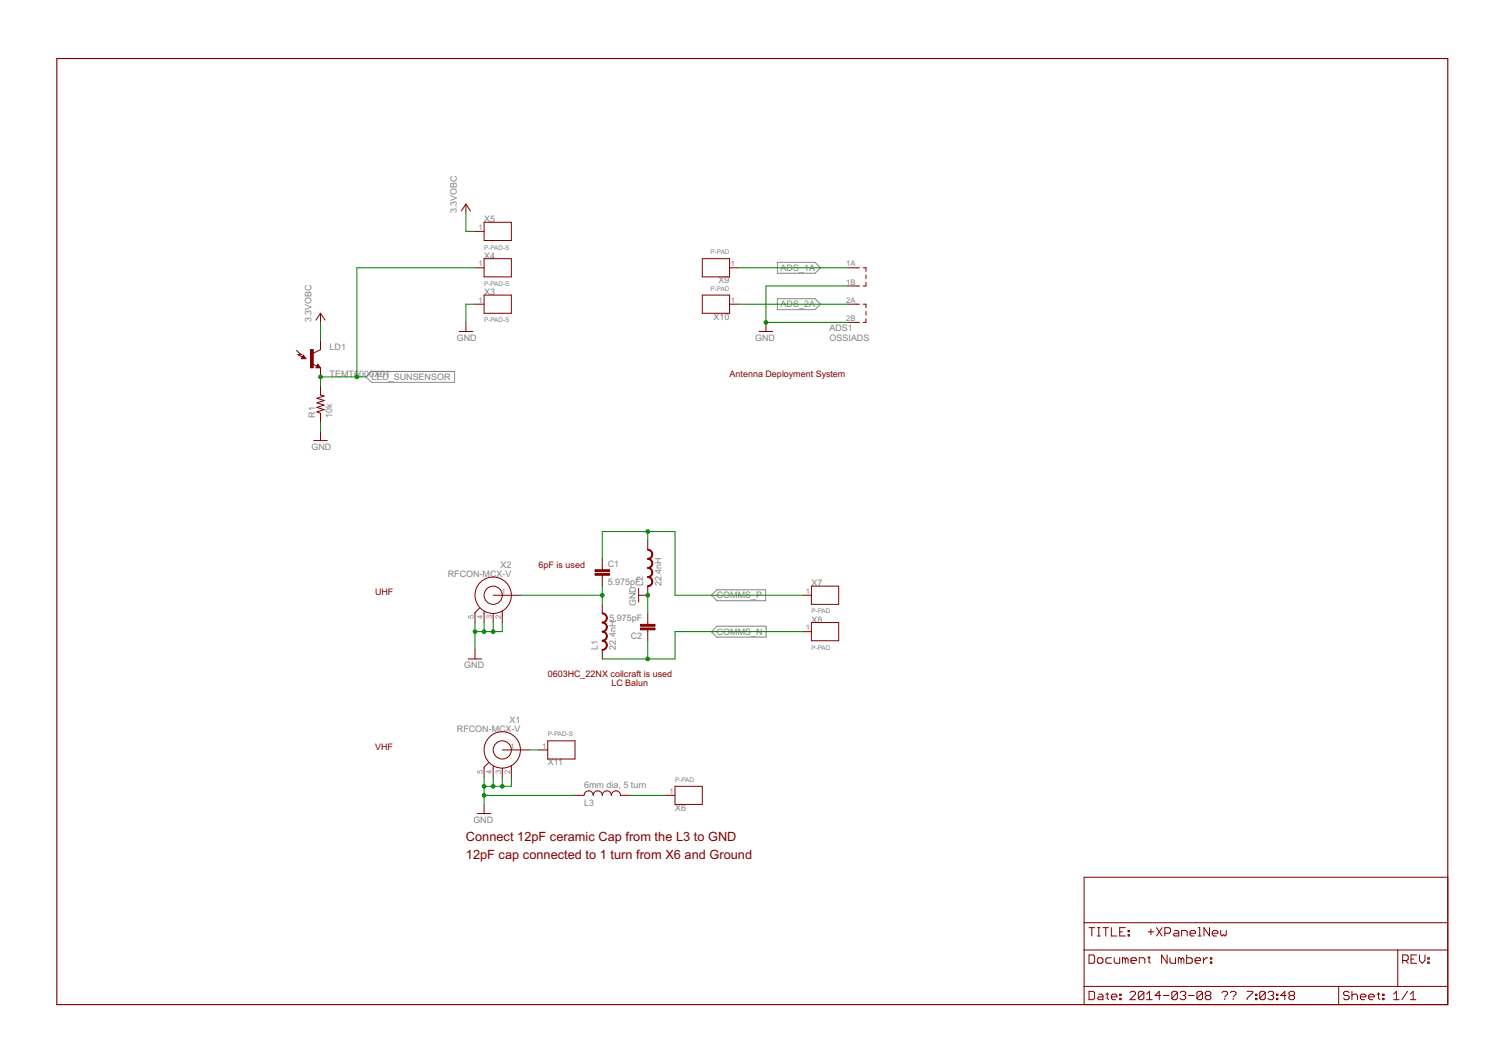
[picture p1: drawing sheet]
<svg xmlns="http://www.w3.org/2000/svg" width="420mm" height="297mm" viewBox="0 0 420 297" stroke-linecap="round" stroke-linejoin="round" font-family="sans-serif">
<path d="M217.2 73.2h10.5l1.5 1.6-1.5 1.5h-10.5zM217.2 83.4h10.5l1.5 1.5-1.5 1.5h-10.5zM102.2 105.2l1.6-1.5h23.2v3h-23.2zM200.3 164.7h13.6v3h-13.6l-1.6-1.5zM200.3 174.8h13.7v3.1h-13.7l-1.6-1.6z" fill="none" stroke="#808080" stroke-width=".28"/>
<path d="M15.9 16.3h388.6v264.2h-388.6z" fill="none" stroke="#800000" stroke-width=".32"/>
<g fill="none" stroke="#800000" stroke-width=".28">
<path d="M130.2 57l1.2 1.9M130.2 57l-1.3 1.9M130.2 57v2.5M132.7 74.8h2.5M132.7 64.6h2.5M135.2 62.1h7.7v5h-7.7zM135.2 72.2h7.7v5.1h-7.7zM196.2 72.2h7.6v5.1h-7.6zM203.8 74.8h2.6M236.8 74.8h3.3M236.8 79.8h3.3M241.1 74.8h.8v1"/>
<path d="M241.9 78.8v1h-.8M241.9 76.8v1M82.8 97.9l1.4 1.1h-1M83.2 99l1.3 .7M84.7 99.1l.8 1h-1.3zM84.7 99.6l.1 .3h-.3l.2-.5 .5 .6h-.7M89.5 95.1v2.5l-2 1M89.5 87.5v2.5M89.5 87.5l1.3 1.9M89.5 87.5l-1.2 1.9M128.2 92.5h3.9M130.2 90v2.5"/>
<path d="M132.7 84.9h2.5M135.2 82.4h7.7v5.1h-7.7zM196.2 82.4h7.6v5.1h-7.6zM203.8 84.9h2.6M212.1 92.5h3.8M214 90v2.5M236.8 84.9h3.3M236.8 90h3.3M241.1 84.9h.8v1M241.9 89v1h-.8M241.9 86.9v1.1M87.3 101.6l1.2 .6"/>
<path d="M88.8 101.7l.7 1h-1.2zM88.8 102.2l.1 .2h-.4l.3-.5 .5 .7h-.8M89.5 102.7v2.5M89.5 107.8v2.5l1.1 .3-2.1 .6 2.1 .6-2.1 .7 2.1 .6-2.1 .6 2.1 .7-2.1 .6 1 .4v2.5M87.6 123h3.8M89.5 120.5v2.5M168.3 156v3.1M181 150.9v2.6M134 169.7l-1.3 1.3v2.8M135.2 170.8v3M137.8 171.3v2.5M137.8 166.2h7.6"/>
<path d="M140.3 170.5v3.3M168.3 160.6v3M168.3 168.7v2.6M178.4 164.3v3.8M181 163.6v2.6h-2.6M181 171.3v3M181 175.8v3.1M224.1 166.2h2.6M224.1 176.3h2.6M226.7 163.6h7.6v5.1h-7.6zM226.7 173.8h7.6v5.1h-7.6zM130.8 184h3.8"/>
<path d="M132.7 181.4v2.6M168.3 181.4v2.6M136.5 212.9l-1.3 1.3v2.8M137.8 213.9v3.1M140.3 209.4h7.6M140.3 214.4v2.6M142.9 213.7v3.3M150.5 209.4h2.5M153 206.8h7.6v5.1h-7.6zM188.6 219.5h7.6v5.1h-7.6zM133.3 227.1h3.8M135.2 224.6v2.5"/>
<path d="M160.6 222h2.6a1.27 1.27 0 0 1 1.2-1.2 1.27 1.27 0 0 1 1.3 1.2 1.27 1.27 0 0 1 1.3-1.2 1.27 1.27 0 0 1 1.3 1.2 1.27 1.27 0 0 1 1.2-1.2 1.27 1.27 0 0 1 1.3 1.2 1.27 1.27 0 0 1 1.3-1.2 1.27 1.27 0 0 1 1.2 1.2h2.6M186 222h2.6M302.9 244.9h101.6v35.6h-101.6zM302.9 257.6h101.6M304.2 259h1.6M305 259v2.3M306.6 259h.7M307 259v2.3M308.1 259h1.6M308.9 259v2.3M310.5 259v2.3h1.5M314.4 259h-1.6v2.3h1.6"/>
<path d="M315.2 259.8h.3v.3h-.3zM321.5 259.4v1.5M323.1 259l1.5 2.3M324.6 259l-1.5 2.3M328.1 259.8h.8l.4 .3v1.2h-1.2l-.3-.4 .3-.4h1.2M334.8 259h.4v2.3M337.9 259v2.3l-1.6-2.3v2.3M341 259.8v1.1l.4 .4 .4-.4 .4 .4 .4-.4v-1.1M302.9 265.2h101.6M302.9 275.4h101.6M304.2 266.6h1.2l.4 .4v1.5l-.4 .4h-1.2zM304.2 276.8h1.2l.4 .3v1.6l-.4 .4h-1.2z"/>
<path d="M306.6 267.8l.4-.4h.7l.4 .4v.7l-.4 .4h-.7l-.4-.4zM306.6 261.3h.7M307 277.5h.7l.4 .4v1.2h-1.1l-.4-.4 .4-.4h1.1M308.9 277.5h.8M309.3 277.1v1.6l.4 .4M310.5 278.3h1.5v-.4l-.4-.4h-.7l-.4 .4v.8l.4 .4h.7M310.5 267.4h-1.2l-.4 .4v.7l.4 .4h1.2M311.3 267.4v1.1l.3 .4h1.2v-1.5M312.8 278.7h.4v.4h-.4zM312.8 277.5h.4v.4h-.4zM312.8 260.1h.8M314.4 267.8l-.4-.4h-.4v1.5"/>
<path d="M314.4 267.8l.3-.4 .5 .4v1.1M314.4 267.8v1.1M315.2 260.9h.3v.4h-.3zM315.7 277.1l.4-.3h.7l.4 .3v.4l-1.5 1.6h1.5M315.9 268.1h1.6v-.3l-.4-.4h-.8l-.4 .4v.7l.4 .4h.8M318.3 268.9v-1.5h1.1l.4 .4v1.1M319.6 277.1v1.6l-.4 .4h-.8l-.4-.4M319.6 277.1l-.4-.3h-.8l-.4 .3v1.6M319.6 277.1l-1.6 1.6M320.3 279.1h1.6M320.3 277.5l.8-.7v2.3M320.6 267.4h.8"/>
<path d="M320.7 260.1h1.6M321 267v1.5l.4 .4M324.2 277.9h-1.5l1.1-1.1v2.3M325 277.9h1.6M325.4 260.5h1.2l.4-.4v-.7l-.4-.4h-1.2v2.3M326.1 266.6v2.3l-1.6-2.3v2.3M326.8 267.4v1.1l.4 .4h1.2v-1.5M328.9 277.1v1.6l-.4 .4h-.8l-.3-.4M328.9 277.1l-.4-.3h-.8l-.3 .3v1.6M328.9 277.1l-1.5 1.6M329.7 277.1l.4-.3h.8l.4 .3v.4l-.4 .4M329.9 267.8l-.3-.4h-.4v1.5"/>
<path d="M329.9 267.8v1.1M329.9 267.8l.4-.4 .4 .4v1.1M330.1 261.3v-1.5h1.2l.4 .3v1.2M330.5 277.9h.4M330.9 277.9l.4 .4v.4l-.4 .4h-.8l-.4-.4M331.5 266.6v2.3h1.2l.4-.4v-.7l-.4-.4h-1.2M332 277.9h1.6M332.4 260.5h1.6v-.4l-.4-.3h-.8l-.4 .3v.8l.4 .4h.8M333.9 268.1h1.5v-.3l-.4-.4h-.8l-.3 .4v.7l.3 .4h.8M334.8 261.3h.8M335.9 277.1v1.6l-.4 .4h-.7l-.4-.4M335.9 277.1l-.4-.3h-.7l-.4 .3v1.6"/>
<path d="M335.9 277.1l-1.5 1.6M336.2 267.4v1.5M337.1 277.9l-.4 .4v.4l.4 .4h.8l.4-.4v-.4l-.4-.4M337.1 277.9l-.4-.4v-.4l.4-.3h.8l.4 .3v.4l-.4 .4M337.1 277.9h.8M337.4 267.4h-.4l-.8 .7M338.1 268.5h.4v.4h-.4zM338.1 267.4h.4v.4h-.4zM338.7 260.5h1.5v-.4l-.4-.3h-.7l-.4 .3v.8l.4 .4h.7M341.4 277.1l.4-.3h.8l.3 .3v.4l-.7 .8M342.2 278.7v.4M343.7 277.1l.4-.3h.8l.4 .3v.4l-.8 .8"/>
<path d="M344.5 278.7v.4M348.4 276.8h1.6v.3l-1.6 1.6v.4M350.7 278.7h.4v.4h-.4zM350.7 277.5h.4v.4h-.4zM353.5 277.1v1.6l-.4 .4h-.8l-.4-.4M353.5 277.1l-.4-.3h-.8l-.4 .3v1.6M353.5 277.1l-1.6 1.6M354.2 277.1l.4-.3h.8l.4 .3v.4l-.4 .4M355 277.9h.4M355.4 277.9l.4 .4v.4l-.4 .4h-.8l-.4-.4M356.6 278.7h.4v.4h-.4zM356.6 277.5h.4v.4h-.4z"/>
<path d="M359.3 277.9h-1.5l1.1-1.1v2.3M360.5 277.9l-.4 .4v.4l.4 .4h.8l.4-.4v-.4l-.4-.4M360.5 277.9l-.4-.4v-.4l.4-.3h.8l.4 .3v.4l-.4 .4M360.5 277.9h.8M374 275.4v5.1M376.9 277.1l-.4-.3h-.8l-.4 .3v.4l.4 .4h.8l.4 .4v.4l-.4 .4h-.8l-.4-.4M377.7 277.9l.4-.4h.8l.3 .4v1.2M377.7 276.8v2.3M380 278.3h1.6v-.4l-.4-.4h-.8l-.4 .4v.8l.4 .4h.8M382.4 278.3h1.5v-.4l-.4-.4h-.7l-.4 .4v.8l.4 .4h.7M384.7 277.5h.8M385.1 277.1v1.6l.4 .4"/>
<path d="M386.2 278.7h.5v.4h-.5zM386.2 277.5h.5v.4h-.5zM389.3 279.1h1.6M389.3 277.5l.8-.7v2.3M390.5 265.2v10.2M391.9 268.1h1.1l.4-.3v-.8l-.4-.4h-1.1v2.3M392.6 268.1l.8 .8M393.2 276.8l-1.6 2.3M394 279.1h1.5M394 277.5l.8-.7v2.3M394.2 267.8h.8M395.8 266.6h-1.6v2.3h1.6"/>
<path d="M396.5 266.6v1.5l.8 .8 .8-.8v-1.5M398.9 268.5h.4v.4h-.4zM398.9 267.4h.4v.4h-.4z"/>
<circle cx="137.8" cy="166.2" r="5.1"/>
<circle cx="137.8" cy="166.2" r="2.54"/>
<circle cx="140.3" cy="209.4" r="5.1"/>
<circle cx="140.3" cy="209.4" r="2.54"/>
</g>
<g fill="#800000" stroke="#800000" stroke-width=".28">
<path d="M86.7 97.6h.8v5.1h-.8z"/>
<path d="M166.2 160.1h4.1v.5h-4.1z"/>
<path d="M166.2 159.1h4.1v.5h-4.1z"/>
<path d="M178.9 174.3h4.1v.5h-4.1z"/>
<path d="M178.9 175.3h4.1v.5h-4.1z"/>
</g>
<g fill="#800000" stroke="#800000" stroke-width=".28">
<path d="M168.3 171.1a1.37 1.37 0 0 1 1.4 1.4h-.3l-.3-.7-.8-.4z" fill-rule="evenodd"/>
<path d="M168.3 173.7l.7-.3 .4-.9h.3a1.37 1.37 0 0 1-1.4 1.4z" fill-rule="evenodd"/>
<path d="M168.3 173.7a1.37 1.37 0 0 1 1.4 1.4h-.3l-.3-.8-.8-.4z" fill-rule="evenodd"/>
<path d="M168.3 176.2l.7-.2 .4-.9h.3a1.37 1.37 0 0 1-1.4 1.4z" fill-rule="evenodd"/>
<path d="M168.3 176.2a1.37 1.37 0 0 1 1.4 1.4h-.3l-.3-.7-.8-.4z" fill-rule="evenodd"/>
<path d="M168.3 178.8l.7-.3 .4-.9h.3a1.37 1.37 0 0 1-1.4 1.4z" fill-rule="evenodd"/>
<path d="M168.3 178.8a1.37 1.37 0 0 1 1.4 1.3h-.3l-.3-.7-.8-.4z" fill-rule="evenodd"/>
<path d="M168.3 181.3l.7-.3 .4-.9h.3a1.37 1.37 0 0 1-1.4 1.4z" fill-rule="evenodd"/>
<path d="M181 153.4a1.37 1.37 0 0 1 1.4 1.3h-.3l-.3-.7-.8-.4z" fill-rule="evenodd"/>
<path d="M181 155.9l.7-.3 .4-.9h.3a1.37 1.37 0 0 1-1.4 1.4z" fill-rule="evenodd"/>
<path d="M181 155.9a1.37 1.37 0 0 1 1.4 1.4h-.3l-.3-.7-.8-.5z" fill-rule="evenodd"/>
<path d="M181 158.4l.7-.2 .4-.9h.3a1.37 1.37 0 0 1-1.4 1.4z" fill-rule="evenodd"/>
<path d="M181 158.4a1.37 1.37 0 0 1 1.4 1.4h-.3l-.3-.7-.8-.4z" fill-rule="evenodd"/>
<path d="M181 161l.7-.3 .4-.9h.3a1.37 1.37 0 0 1-1.4 1.4z" fill-rule="evenodd"/>
<path d="M181 161a1.37 1.37 0 0 1 1.4 1.4h-.3l-.3-.8-.8-.4z" fill-rule="evenodd"/>
<path d="M181 163.5l.7-.2 .4-.9h.3a1.37 1.37 0 0 1-1.4 1.4z" fill-rule="evenodd"/>
</g>
<g fill="none" stroke="#008000" stroke-width=".28">
<path d="M130.2 59.5v5.1h2.5M132.7 74.8h-33v30.4M206.4 74.8h30.4M236.8 79.8h-22.8v10.2h22.8M89.5 90v5.1M132.7 84.9h-2.5v5.1M206.4 84.9h30.4M89.5 117.9v2.6M102.2 105.2h-12.7v2.6M168.3 156v-7.6h20.3v17.8h35.5M181 148.4v2.5M132.7 173.8v7.6"/>
<path d="M135.2 173.8v2.5M137.8 173.8v2.5M140.3 173.8v2.5h-7.6M145.4 166.2h22.9M168.3 163.6v5.1M181 166.2v5.1M181 178.9v5.1M224.1 176.3h-35.5v7.7h-20.3M135.2 217v7.6M137.8 217v2.5M140.3 217v2.5M142.9 217v2.5h-7.7"/>
<path d="M147.9 209.4h2.6M135.2 222h25.4M175.9 222h10.1"/>
</g>
<g fill="#008000" stroke="#008000" stroke-width=".28">
<circle cx="181" cy="166.2" r=".51"/>
<circle cx="214" cy="90" r=".51"/>
<circle cx="140.3" cy="219.5" r=".51"/>
<circle cx="137.8" cy="219.5" r=".51"/>
<circle cx="135.2" cy="219.5" r=".51"/>
<circle cx="135.2" cy="222" r=".51"/>
<circle cx="137.8" cy="176.3" r=".51"/>
<circle cx="135.2" cy="176.3" r=".51"/>
<circle cx="132.7" cy="176.3" r=".51"/>
<circle cx="168.3" cy="166.2" r=".51"/>
<circle cx="181" cy="148.4" r=".51"/>
<circle cx="89.5" cy="105.2" r=".51"/>
<circle cx="99.7" cy="105.2" r=".51"/>
<circle cx="181" cy="184" r=".51"/>
</g>
<g font-size="4" fill="#800000">
<text x="130.2" y="234.7">Connect 12pF ceramic Cap from the L3 to GND</text>
<text x="130.2" y="239.8">12pF cap connected to 1 turn from X6 and Ground</text>
</g>
<g font-size="2.8" fill="#808080">
<text x="127.6" y="59.5" transform="rotate(-90 127.6 59.5)">3.3VOBC</text>
<text x="135.2" y="62.1">X5</text>
<text x="135.2" y="72.2">X4</text>
<text x="218.1" y="75.6">ADS_1A</text>
<text x="135.2" y="82.4">X3</text>
<text x="200.7" y="79.1">X9</text>
<text x="87" y="90" transform="rotate(-90 87 90)">3.3VOBC</text>
<text x="199.3" y="89.2">X10</text>
<text x="218.1" y="85.8">ADS_2A</text>
<text x="127.6" y="95.1">GND</text>
<text x="211" y="95.1">GND</text>
<text x="231.7" y="95.1">OSSIADS</text>
<text x="231.7" y="92.5">ADS1</text>
<text x="92.1" y="97.6">LD1</text>
<text x="92.1" y="105.2">TEMT6000X01</text>
<text x="103.7" y="106.1">LED_SUNSENSOR</text>
<text x="88" y="116.7" transform="rotate(-90 88 116.7)">R1</text>
<text x="92.8" y="116.7" transform="rotate(-90 92.8 116.7)">10k</text>
<text x="87" y="125.5">GND</text>
<text x="125.1" y="161.1">RFCON-MCX-V</text>
<text x="139.8" y="158.6">X2</text>
<text x="169.8" y="158.2">C1</text>
<text x="169.8" y="163.3">5.975pF</text>
<text x="179.7" y="163.6" transform="rotate(-90 179.7 163.6)">L2</text>
<text x="184.8" y="163.6" transform="rotate(-90 184.8 163.6)">22.4nH</text>
<text x="200.3" y="167.1">COMMS_P</text>
<text x="226.7" y="163.6">X7</text>
<text x="170.2" y="173.4">5.975pF</text>
<text x="177.7" y="169.2" transform="rotate(-90 177.7 169.2)">GND</text>
<text x="226.7" y="173.8">X8</text>
<text x="176.2" y="178.5">C2</text>
<text x="200.3" y="177.2">COMMS_N</text>
<text x="167" y="181.4" transform="rotate(-90 167 181.4)">L1</text>
<text x="172.1" y="181.4" transform="rotate(-90 172.1 181.4)">22.4nH</text>
<text x="129.7" y="186.5">GND</text>
<text x="142.3" y="201.7">X1</text>
<text x="127.7" y="204.3">RFCON-MCX-V</text>
<text x="153" y="213.7">X11</text>
<text x="163.2" y="220">6mm dia, 5 turn</text>
<text x="163.2" y="225.1">L3</text>
<text x="188.6" y="226.4">X6</text>
<text x="132.2" y="229.7">GND</text>
</g>
<g font-size="2.8" fill="#800000">
<text x="203.8" y="105.2">Antenna Deployment System</text>
<text x="150.5" y="158.6">6pF is used</text>
<text x="104.8" y="166.2">UHF</text>
<text x="153" y="189">0603HC_22NX coilcraft is used</text>
<text x="170.8" y="191.6">LC Balun</text>
<text x="104.8" y="209.4">VHF</text>
</g>
<g font-size="2.4" fill="#808080">
<text x="133.7" y="64.2">1</text>
<text x="133.7" y="74.4">1</text>
<text x="204.2" y="74.4">1</text>
<text x="236.4" y="74.4">1A</text>
<text x="236.4" y="79.5">1B</text>
<text x="133.7" y="84.6">1</text>
<text x="204.2" y="84.6">1</text>
<text x="236.4" y="84.6">2A</text>
<text x="236.4" y="89.6">2B</text>
<text x="140.1" y="165.8">1</text>
<text x="225.1" y="165.8">1</text>
<text x="132.3" y="172.8" transform="rotate(-90 132.3 172.8)">5</text>
<text x="134.9" y="172.8" transform="rotate(-90 134.9 172.8)">4</text>
<text x="137.4" y="172.8" transform="rotate(-90 137.4 172.8)">3</text>
<text x="140" y="172.8" transform="rotate(-90 140 172.8)">2</text>
<text x="225.1" y="176">1</text>
<text x="142.7" y="209">1</text>
<text x="151.5" y="209">1</text>
<text x="134.9" y="216" transform="rotate(-90 134.9 216)">5</text>
<text x="137.4" y="216" transform="rotate(-90 137.4 216)">4</text>
<text x="140" y="216" transform="rotate(-90 140 216)">3</text>
<text x="142.5" y="216" transform="rotate(-90 142.5 216)">2</text>
<text x="187" y="221.7">1</text>
</g>
<g font-size="2" fill="#808080">
<text x="135.2" y="69.7">P-PAD-S</text>
<text x="198.5" y="70.9">P-PAD</text>
<text x="135.2" y="79.8">P-PAD-S</text>
<text x="198.5" y="81.1">P-PAD</text>
<text x="135.2" y="90">P-PAD-S</text>
<text x="226.7" y="171.3">P-PAD</text>
<text x="226.7" y="181.4">P-PAD</text>
<text x="153" y="205.5">P-PAD-S</text>
<text x="188.6" y="218.2">P-PAD</text>
</g>
</svg>
